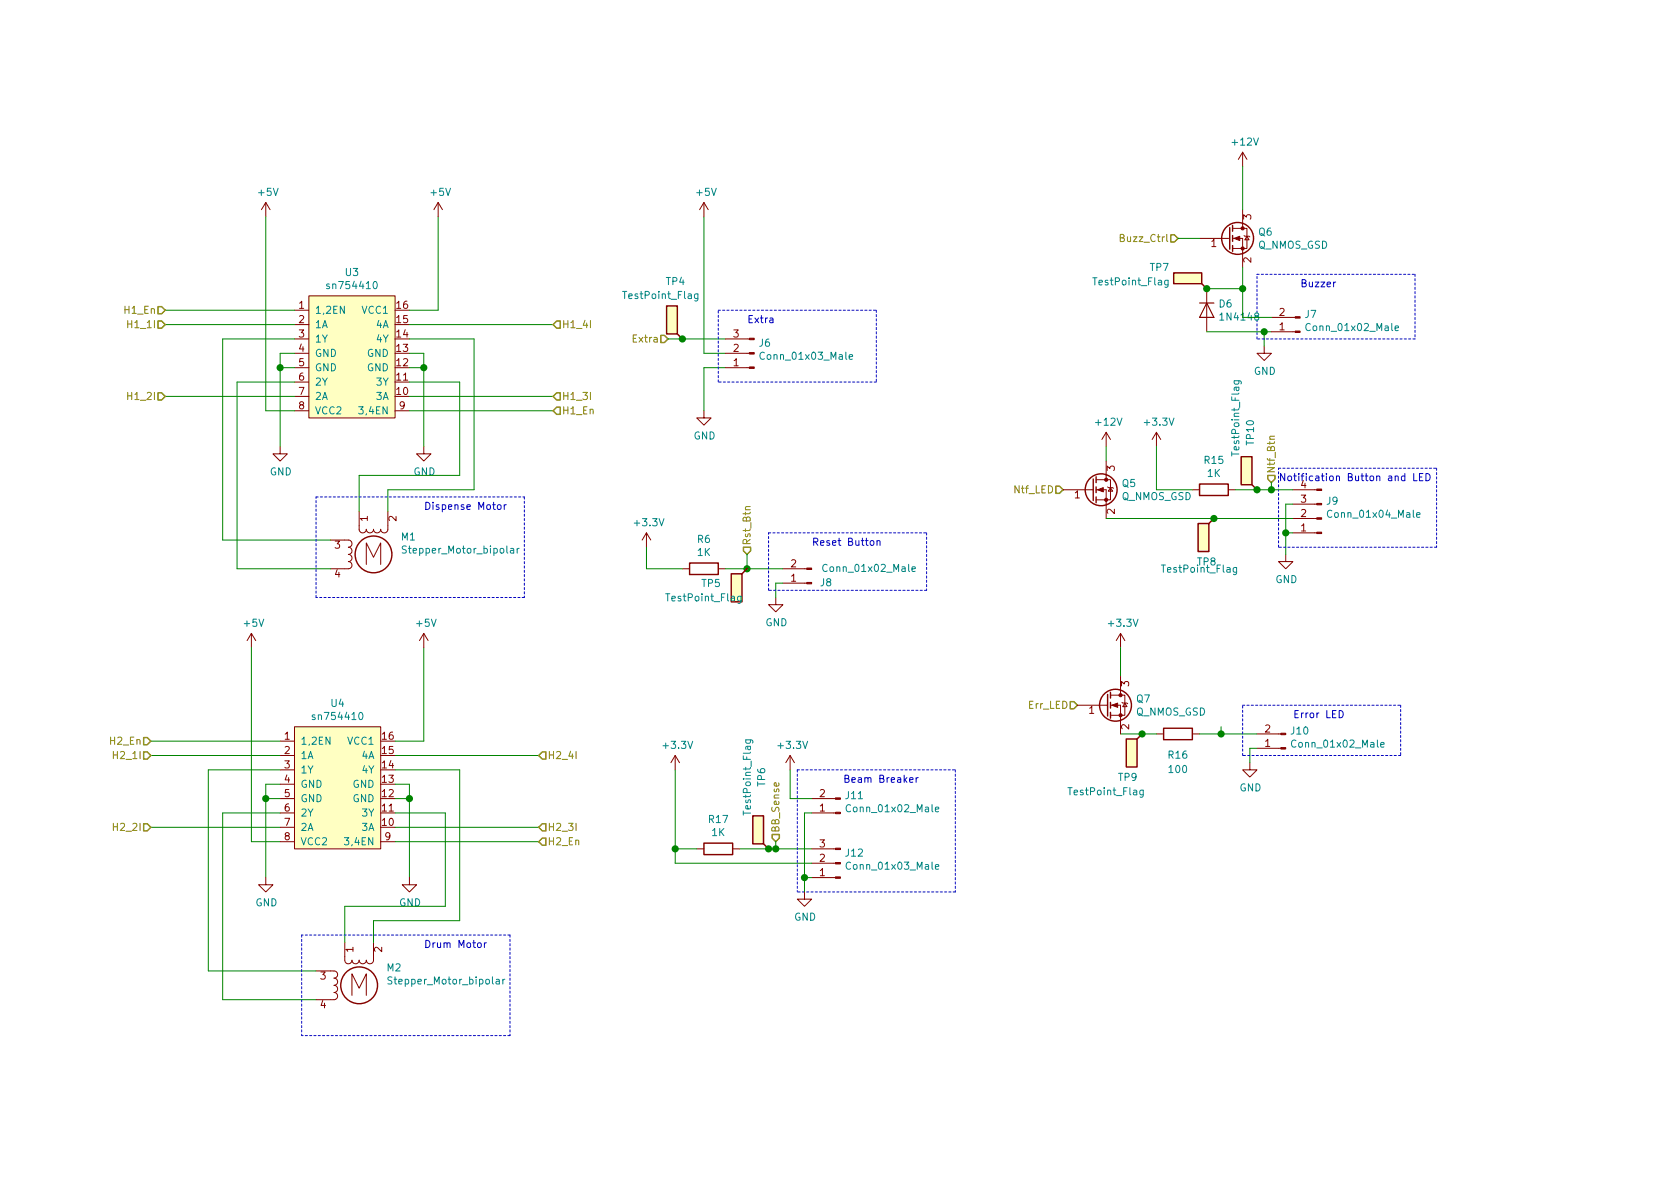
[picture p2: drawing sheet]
<svg xmlns="http://www.w3.org/2000/svg" width="297mm" height="210mm" viewBox="0 0 297 210" stroke-linecap="round" stroke-linejoin="round" font-family="sans-serif">
<g fill="none" stroke="#840000" stroke-width=".18">
<path d="M47 35.8l-.8 1.3M47 35.8v2.5M47 35.8l.8 1.3M77.5 35.8l-.8 1.3M77.5 35.8v2.5M77.5 35.8l.7 1.3M124.5 35.8l-.8 1.3M124.5 35.8v2.5M124.5 35.8l.7 1.3M219.7 26.9v2.6M219.7 37.1v3.3M219.7 26.9l-.8 1.3"/>
<path d="M219.7 26.9l.8 1.3M52.1 54.9h2.5M52.1 57.4h2.5M52.1 59.9h2.5M54.6 52.3h15.2v21.6h-15.2zM120.6 59.9h.1M128.3 59.9h4.2M212.1 42.2h5.1M213.4 51h.1M213.4 51v7.7M217.2 42.2h.2M217.9 42.2h1.8v5"/>
<path d="M217.9 40.4h1.8M219.7 40.4h.8v3.5h-2.6M220 41.7l.1 .1h.8l.1 .1M220.5 41.8l.4 .6h-.8zM224.8 56.1h4.2M224.8 58.7h4.2M49.5 79v1.3h1.3l-1.3 1.2-1.2-1.2h1.2M52.1 62.5h2.5M52.1 65h2.5M52.1 67.6h2.5M52.1 70.1h2.5M52.1 72.6h2.5"/>
<path d="M69.8 72.6h2.6M74.9 79v1.3h1.3l-1.3 1.2-1.2-1.2h1.2M124.5 72.6v1.3h1.2l-1.2 1.3-1.3-1.3h1.3M128.3 62.5h4.2M128.3 65h4.2M195.6 76.4v2.6M195.6 76.4l-.8 1.3M195.6 76.4l.7 1.3M204.5 76.4l-.8 1.3M204.5 76.4v2.6M204.5 76.4l.7 1.3M223.5 61.2v1.3h1.3l-1.3 1.2-1.3-1.2h1.3"/>
<path d="M58.4 95.5h3.2a.63 .63 0 0 1 .6 .6 .63 .63 0 0 1-.6 .7 .63 .63 0 0 1 .6 .6 .63 .63 0 0 1-.6 .6 .63 .63 0 0 1 .6 .7 .63 .63 0 0 1-.6 .6 .63 .63 0 0 1 .6 .6 .63 .63 0 0 1-.6 .7h-3.2M63.5 90.4v3.2a.63 .63 0 0 0 .6 .6 .63 .63 0 0 0 .7-.6 .63 .63 0 0 0 .6 .6 .63 .63 0 0 0 .6-.6 .63 .63 0 0 0 .7 .6 .63 .63 0 0 0 .6-.6 .63 .63 0 0 0 .6 .6 .63 .63 0 0 0 .7-.6v-3.2M64.8 99.8v-3.8l1.2 2.5 1.3-2.5v3.8M114.3 94.2l-.8 1.3M114.3 94.2v2.6M114.3 94.2l.8 1.3M188 86.6h5M193.1 86.6h.2M193.8 86.6h1.8v5.1M193.8 84.8h1.8M195.6 84.8h.7v3.6h-2.5M195.6 81.5v3.3"/>
<path d="M195.8 86.1l.2 .1h.7l.1 .2M196.3 86.2l.4 .7h-.7zM210.8 86.6h1.3M214.6 91.7h.1M217.2 86.6h1.2M222.2 86.6h.1M227.3 98v1.3h1.3l-1.3 1.3-1.2-1.3h1.2M228.6 86.6h4.2M228.6 89.1h4.2M228.6 91.7h4.2M228.6 94.2h4.2M44.4 112l-.7 1.3"/>
<path d="M44.4 112v2.5M44.4 112l.8 1.3M74.9 112l-.7 1.3M74.9 112v2.5M74.9 112l.8 1.3M120.6 100.6h1.3M127 100.6h1.3M132.1 100.6h.1M137.2 105.7v1.2h1.2l-1.2 1.3-1.3-1.3h1.3M138.4 100.6h4.2M138.4 103.1h4.2M198.1 112l-.7 1.3"/>
<path d="M198.1 112v2.5M198.1 119.6v3.3M198.1 112l.8 1.3M49.5 131.1h2.6M49.5 133.6h2.6M49.5 136.1h2.6M49.5 138.7h2.6M52.1 128.5h15.2v21.6h-15.2zM119.4 133.6l-.8 1.3M119.4 133.6v2.5M119.4 133.6l.7 1.3M139.7 133.6l-.8 1.3"/>
<path d="M139.7 133.6v2.5M139.7 133.6l.8 1.3M190.5 124.7h5.1M195.6 124.7h.2M196.3 124.7h1.8v5.1M196.3 122.9h1.8M198.1 122.9h.8v3.6h-2.6M198.4 124.2l.1 .1h.8l.1 .2M198.9 124.3l.4 .7h-.8zM201.9 129.8h.1M204.5 129.8h1.2M210.8 129.8h1.3"/>
<path d="M221 134.9v1.2h1.2l-1.2 1.3-1.3-1.3h1.3M222.2 129.8h4.3M222.2 132.3h4.3M47 155.2v1.3h1.3l-1.3 1.2-1.3-1.2h1.3M49.5 141.2h2.6M49.5 143.8h2.6M49.5 146.3h2.6M49.5 148.8h2.6M67.3 148.8h2.5M72.4 155.2v1.3h1.3l-1.3 1.2-1.3-1.2h1.3M123.2 150.1h1.3M129.5 150.1h1.3"/>
<path d="M135.9 150.1h.1M142.2 157.7v1.3h1.3l-1.3 1.3-1.2-1.3h1.2M143.5 150.1h4.2M143.5 141.2h4.2M143.5 143.8h4.2M143.5 152.6h4.2M143.5 155.2h4.2M55.9 171.7h3.2a.63 .63 0 0 1 .6 .6 .63 .63 0 0 1-.6 .7 .63 .63 0 0 1 .6 .6 .63 .63 0 0 1-.6 .6 .63 .63 0 0 1 .6 .7 .63 .63 0 0 1-.6 .6 .63 .63 0 0 1 .6 .6 .63 .63 0 0 1-.6 .7h-3.2M61 166.6v3.2a.63 .63 0 0 0 .6 .6 .63 .63 0 0 0 .6-.6 .63 .63 0 0 0 .7 .6 .63 .63 0 0 0 .6-.6 .63 .63 0 0 0 .6 .6 .63 .63 0 0 0 .7-.6 .63 .63 0 0 0 .6 .6 .63 .63 0 0 0 .6-.6v-3.2M62.2 176v-3.8l1.3 2.5 1.3-2.5v3.8"/>
</g>
<g fill="none" stroke="#840000" stroke-width=".25">
<path d="M217.9 39.9v1M117.9 54.1h1.9v4.9h-1.9zM119.8 59l.8 .9M207.5 48.3h5v1.9h-5zM212.5 50.2l.9 .8M217.4 40.3v3.8M217.9 41.7v1M217.9 43.4v1M121.9 99.6h5.1v2h-5.1zM193.3 84.7v3.8M193.8 84.3v1M193.8 86.1v1"/>
<path d="M193.8 87.9v1M211.8 92.6h1.9v4.9h-1.9zM212.1 85.6h5.1v2h-5.1zM214.6 91.7l-.9 .9M219.5 80.8h1.9v4.9h-1.9zM221.4 85.7l.8 .9M129.3 101.5h1.9v4.9h-1.9zM132.1 100.6l-.9 .9M195.8 122.8v3.8M196.3 122.4v1M196.3 124.2v1M196.3 126v1"/>
<path d="M199.1 130.7h1.9v4.9h-1.9zM201.9 129.8l-.9 .9M205.7 128.8h5.1v2h-5.1zM124.5 149.1h5v2h-5zM133.1 144.3h1.9v4.9h-1.9zM135 149.2l.9 .9"/>
<circle cx="218.8" cy="42.2" r="2.82"/>
<circle cx="66" cy="98" r="3.3"/>
<circle cx="194.7" cy="86.6" r="2.82"/>
<circle cx="197.2" cy="124.7" r="2.82"/>
<circle cx="63.5" cy="174.2" r="3.3"/>
</g>
<g fill="none" stroke="#008484" stroke-width=".18">
<path d="M66.1 49.9l.2-.1a.67 .67 0 0 1 .4 .6 .67 .67 0 0 1-.4 .6l-.3-.4zM123.4 52v1l-.3 .2h-.3M123.4 52h-.4l-.2 .2 .1 .6h.5M206.5 49.5v1.1l-.2 .2-.3-.1M206.5 49.6l-.3-.1-.3 .3 .1 .5h.5M246.7 58l.6-.1-.1-.2-.4-.1-.1 .2v.6h.5M150.1 63.1l.6-.1v-.2l-.4-.1-.2 .2 .1 .6h.5M218.2 67.3h1l.3 .3-.1 .3M218.3 67.3l-.1 .4 .2 .2 .6-.1v-.5M71.8 96.6l-.5-.1-.1 .2v.3l.5 .3 .1 .3-.2 .2h-.5M90.3 97h.5v.8M90.8 97.3h-.4l-.2 .2 .2 .3h.4"/>
<path d="M91.4 97v.8M91.8 97l-.4 .2M250.5 91.1l.6-.1-.1-.3-.4-.1-.1 .2v.6h.5M131 105.4v1l-.2 .3-.3-.1M131 105.5l-.3-.1-.3 .3 .1 .5h.5M161.2 100.6l.6-.1v-.2l-.4-.1-.2 .2 .1 .6h.5M218.6 100.3v1.1l-.2 .2-.3-.1M218.6 100.4l-.3-.1-.3 .3 .2 .5h.4M63.6 126.1l.1-.1a.67 .67 0 0 1 .5 .6 .67 .67 0 0 1-.5 .6l-.3-.4zM131.9 130.8h1l.2 .3-.1 .3M131.9 130.8v.4l.2 .2 .5-.1v-.5M202.1 139.7v1l-.2 .3-.3-.1"/>
<path d="M202.1 139.8l-.3-.1-.3 .2 .2 .6h.4M244.1 131.7l.6-.1v-.3h-.4l-.2 .2 .1 .6h.5M165.4 143.1l.6-.1-.1-.2-.3-.1-.2 .2 .1 .6h.4M165.4 153.3l.6-.1-.1-.3h-.3l-.2 .2 .1 .6h.4M69.3 172.8l-.5-.1-.2 .2v.3l.6 .3 .1 .3-.2 .2h-.5M87.8 173.2h.4l.1 .8M88.3 173.5h-.4l-.2 .2 .2 .3h.4M88.9 173.2v.8M89.3 173.2l-.4 .2"/>
</g>
<g fill="#ffffc2" stroke="#ffffc2" stroke-width=".18">
<path d="M54.6 52.3h15.2v21.6h-15.2z"/>
<path d="M52.1 128.5h15.2v21.6h-15.2z"/>
<path d="M207.5 48.3h5v1.9h-5z"/>
<path d="M129.3 101.5h1.9v4.9h-1.9z"/>
<path d="M219.5 80.8h1.9v4.9h-1.9z"/>
<path d="M211.8 92.6h1.9v4.9h-1.9z"/>
<path d="M199.1 130.7h1.9v4.9h-1.9z"/>
<path d="M133.1 144.3h1.9v4.9h-1.9z"/>
<path d="M117.9 54.1h1.9v4.9h-1.9z"/>
</g>
<g fill="none" stroke="#008400" stroke-width=".18">
<path d="M47 38.3v34.3h5.1M77.5 38.3v16.6h-5.1M124.5 38.3v24.2h3.8M219.7 29.5v7.6M29.2 54.9h22.9M29.2 57.4h22.9M52.1 59.9h-12.7v35.6h19M72.4 59.9h11.4v26.7h-15.2v3.8M72.4 57.4h25.4M118.1 59.9h10.2M208.3 42.2h3.8M213.4 58.7h11.4"/>
<path d="M213.4 51h6.3M219.7 47.2v8.9h5.1M223.5 58.7v2.5M29.2 70.1h22.9M49.5 65h2.6M52.1 62.5h-2.6v16.5M52.1 67.6h-10.2v33h16.5M72.4 62.5h2.5v16.5M72.4 65h2.5M72.4 72.6h25.4M72.4 67.6h8.9v16.5h-17.8v6.3M72.4 70.1h25.4"/>
<path d="M128.3 65h-3.8v7.6M195.6 79v2.5M204.5 79v7.6h6.3M114.3 96.8v3.8h6.3M132.1 98v2.6M195.6 91.7h33M218.4 86.6h10.2M224.8 85.3v1.3M227.3 94.2h1.3M228.6 89.1h-1.3v8.9M44.4 114.5v34.3h5.1M74.9 114.5v16.6h-5.1"/>
<path d="M128.3 100.6h10.1M138.4 103.1h-1.2v2.6M198.1 114.5v5.1M26.7 131.1h22.8M26.7 133.6h22.8M49.5 138.7h-2.5v16.5M49.5 136.1h-12.7v35.6h19.1M69.8 136.1h11.5v26.7h-15.3v3.8M69.8 138.7h2.6v16.5M69.8 133.6h25.4M119.4 136.1v16.5h24.1M139.7 136.1v5.1h3.8"/>
<path d="M198.1 129.8h6.4M212.1 129.8h10.1M215.9 128.5v1.3M222.2 132.3h-1.2v2.6M26.7 146.3h22.8M47 141.2h2.5M49.5 143.8h-10.1v33h16.5M69.8 143.8h8.9v16.5h-17.7v6.3M69.8 141.2h2.6M69.8 148.8h25.4M69.8 146.3h25.4M119.4 150.1h3.8"/>
<path d="M130.8 150.1h12.7M137.2 148.8v1.3M142.2 155.2h1.3M143.5 143.8h-1.3v13.9"/>
</g>
<g fill="#008400" stroke="#008400" stroke-width=".25">
<circle cx="49.5" cy="65" r=".51"/>
<circle cx="74.9" cy="65" r=".51"/>
<circle cx="132.1" cy="100.6" r=".51"/>
<circle cx="227.3" cy="94.2" r=".51"/>
<circle cx="215.9" cy="129.8" r=".51"/>
<circle cx="137.2" cy="150.1" r=".51"/>
<circle cx="223.5" cy="58.7" r=".51"/>
<circle cx="219.7" cy="51" r=".51"/>
<circle cx="142.2" cy="155.2" r=".51"/>
<circle cx="119.4" cy="150.1" r=".51"/>
<circle cx="47" cy="141.2" r=".51"/>
<circle cx="72.4" cy="141.2" r=".51"/>
<circle cx="213.4" cy="51" r=".51"/>
<circle cx="224.8" cy="86.6" r=".51"/>
<circle cx="222.3" cy="86.6" r=".51"/>
<circle cx="214.6" cy="91.7" r=".51"/>
<circle cx="135.9" cy="150.1" r=".51"/>
<circle cx="120.7" cy="59.9" r=".51"/>
<circle cx="201.9" cy="129.8" r=".51"/>
</g>
<g fill="none" stroke="#848400" stroke-width=".25">
<path d="M27.9 56.8h.7l.6 .6-.6 .6h-.7zM27.9 54.2h.7l.6 .7-.6 .6h-.7zM97.8 57.4l.6-.6h.7v1.2h-.7zM116.8 59.3h.7l.6 .6-.6 .7h-.7zM207 41.5h.6l.7 .7-.7 .6h-.6zM27.9 69.5h.7l.6 .6-.6 .6h-.7zM98.4 69.5h.7v1.2h-.7l-.6-.6zM98.4 72h.7v1.3h-.7l-.6-.7zM131.4 96.8h1.3v.6l-.6 .6-.7-.6zM186.7 86h.6l.7 .6-.7 .6h-.6zM224.2 84.1h1.2v.6l-.6 .6-.6-.6zM25.4 133h.6l.7 .6-.7 .6h-.6z"/>
<path d="M25.4 130.4h.6l.7 .7-.7 .6h-.6zM95.9 133h.6v1.2h-.6l-.7-.6zM189.2 124.1h.7l.6 .6-.6 .6h-.7zM25.4 145.7h.6l.7 .6-.7 .6h-.6zM95.9 145.7h.6v1.2h-.6l-.7-.6zM95.9 148.2h.6v1.3h-.6l-.7-.7zM136.5 147.6h1.3v.6l-.6 .6-.7-.6z"/>
</g>
<g fill="#840000" stroke="#840000" stroke-width=".18">
<path d="M142.6 100.5h.9v.2h-.9z"/>
<path d="M142.6 103h.9v.2h-.9z"/>
<path d="M232.8 86.5h.9v.2h-.9z"/>
<path d="M232.8 89h.9v.3h-.9z"/>
<path d="M232.8 91.6h.9v.2h-.9z"/>
<path d="M232.8 94.1h.9v.3h-.9z"/>
<path d="M226.5 129.7h.8v.2h-.8z"/>
<path d="M226.5 132.2h.8v.3h-.8z"/>
<path d="M147.7 141.1h.9v.2h-.9z"/>
<path d="M147.7 143.6h.9v.3h-.9z"/>
<path d="M132.5 59.8h.8v.3h-.8z"/>
<path d="M132.5 62.4h.8v.2h-.8z"/>
<path d="M132.5 64.9h.8v.2h-.8z"/>
<path d="M229 56h.9v.3h-.9z"/>
<path d="M229 58.5h.9v.3h-.9z"/>
<path d="M218.2 42.2l1-.4v.7z"/>
<path d="M194.1 86.6l1-.4v.8z"/>
<path d="M147.7 150h.9v.2h-.9z"/>
<path d="M147.7 152.5h.9v.3h-.9z"/>
<path d="M147.7 155.1h.9v.2h-.9z"/>
<path d="M196.6 124.7l1-.4v.8z"/>
<circle cx="219.7" cy="43.9" r=".28"/>
<circle cx="219.7" cy="40.4" r=".28"/>
<circle cx="195.6" cy="88.4" r=".28"/>
<circle cx="195.6" cy="84.8" r=".28"/>
<circle cx="198.1" cy="126.5" r=".28"/>
<circle cx="198.1" cy="122.9" r=".28"/>
</g>
<g fill="none" stroke="#0000c2" stroke-width=".18">
<path d="M236.2 49.9l-.4 .2M88 89.4l.2-.2 .3 .2 .1 .5-.1 .1-.3 .1-.2-.1zM89.2 89.2v.9M89.5 89.2l-.2 .1-.1 .2M154 95.7l.3-.1 .2 .1-.1 .7h-.3l-.3-.2zM155.1 95.7l.1-.1 .3 .1 .1 .7M155.1 95.6v.8M248.4 84.2h-.4l-.2 .2 .1 .6h.5M248.4 83.7v1.3M250 83.7v1.3h.5M251 84.3h.4M251.6 83.7h-.6v1.3h.6"/>
<path d="M252.1 83.7a.64 .64 0 0 1 .8 .7 .64 .64 0 0 1-.8 .6zM149.4 137.7l.6-.1v-.4l-.6-.1v1.2h.5l.2-.2v-.2l-.3-.2M236.8 125.6a.64 .64 0 0 1 .7 .7 .64 .64 0 0 1-.7 .6zM84.6 166.8l.3-.1 .2 .2v.4l-.2 .3-.3-.1-.2-.2zM85.6 166.7v.9M86 166.7l-.2 .1-.2 .1"/>
</g>
<path d="M198.1 42.1l.5-.1 .2-.2-.1-.2-.6-.2v1.3h.5l.2-.1v-.3l-.3-.2M225.3 77.1l-.7 .1-.1 .3 .1 .2M132.6 89.6l-.7 .1-.1 .3 .1 .1M137.7 138.4v.4l-.2 .2-.6-.1v-.5h.3l.1 .6" fill="none" stroke="#848400" stroke-width=".18"/>
<g fill="none" stroke="#0000c2" stroke-width=".18" stroke-dasharray=".4 .4">
<path d="M127 54.9h27.9M154.9 54.9v12.7M222.2 59.9v-11.4M222.2 48.5h28M250.2 48.5v11.4M250.2 59.9h-28M127 67.6v-12.7M154.9 67.6h-27.9M55.9 87.9h36.8M92.7 87.9v17.8M135.9 94.2h27.9M163.8 94.2v10.2"/>
<path d="M226.1 82.8h27.9M226.1 96.8v-14M254 82.8v14M254 96.8h-27.9M55.9 105.7v-17.8M92.7 105.7h-36.8M135.9 104.4v-10.2M163.8 104.4h-27.9M141 136.1h27.9M141 136.1v21.6M168.9 136.1v21.6M219.7 124.7h27.9"/>
<path d="M219.7 133.6v-8.9M247.6 124.7v8.9M247.6 133.6h-27.9M168.9 157.7h-27.9M53.3 165.3v17.8M90.2 165.3v17.8M90.2 165.3h-36.9M90.2 183.1h-36.9"/>
</g>
<path d="M212.1 53.6h2.5M213.4 53.6l1.2 2.5h-2.5z" fill="none" stroke="#840000" stroke-width=".2"/>
<g font-size="1.8" fill="#008484">
<text x="218" y="25.7">+12V</text>
<text x="45.8" y="34.6">+5V</text>
<text x="76.3" y="34.6">+5V</text>
<text x="123.2" y="34.6">+5V</text>
<text x="222.6" y="41.7">Q6</text>
<text x="203.4" y="47.9">TP7</text>
<text x="222.4" y="44">Q_NMOS_GSD</text>
<text x="58.2" y="51.1">sn754410</text>
<text x="61.1" y="48.8">U3</text>
<text x="110.5" y="52.9">TestPoint_Flag</text>
<text x="117.8" y="50.4">TP4</text>
<text x="193.6" y="50.5">TestPoint_Flag</text>
<text x="55.6" y="55.5">1,2EN</text>
<text x="55.6" y="58">1A</text>
<text x="64.1" y="55.5">VCC1</text>
<text x="66.6" y="58">4A</text>
<text x="215.6" y="54.4">D6</text>
<text x="216" y="56.7">1N4148</text>
<text x="230.8" y="56.2">J7</text>
<text x="231.4" y="58.5">Conn_01x02_Male</text>
<text x="55.6" y="60.6">1Y</text>
<text x="55.6" y="63.1">GND</text>
<text x="55.6" y="65.7">GND</text>
<text x="64.9" y="65.7">GND</text>
<text x="64.9" y="63.1">GND</text>
<text x="66.7" y="60.6">4Y</text>
<text x="134.3" y="61.3">J6</text>
<text x="134.9" y="63.6">Conn_01x03_Male</text>
<text x="55.6" y="68.2">2Y</text>
<text x="55.6" y="70.7">2A</text>
<text x="66.6" y="70.7">3A</text>
<text x="66.7" y="68.2">3Y</text>
<text x="221.7" y="66.3">GND</text>
<text x="55.6" y="73.3">VCC2</text>
<text x="63.9" y="73.3">3,4EN</text>
<text x="122.6" y="77.7">GND</text>
<text x="193.9" y="75.3">+12V</text>
<text x="202.5" y="75.3">+3.3V</text>
<text x="213" y="82">R15</text>
<text x="219.1" y="80.2" transform="rotate(-90 219.1 80.2)">TestPoint_Flag</text>
<text x="221.7" y="78.6" transform="rotate(-90 221.7 78.6)">TP10</text>
<text x="47.7" y="84.1">GND</text>
<text x="73.1" y="84.1">GND</text>
<text x="198.3" y="88.4">Q_NMOS_GSD</text>
<text x="198.5" y="86.1">Q5</text>
<text x="213.5" y="84.3">1K</text>
<text x="234.6" y="89.2">J9</text>
<text x="71" y="95.6">M1</text>
<text x="112.3" y="93.1">+3.3V</text>
<text x="235.2" y="91.6">Conn_01x04_Male</text>
<text x="71.7" y="97.9">Stepper_Motor_bipolar</text>
<text x="123.3" y="96">R6</text>
<text x="123.3" y="98.3">1K</text>
<text x="146" y="101.1">Conn_01x02_Male</text>
<text x="205.8" y="101.3">TestPoint_Flag</text>
<text x="211.7" y="100">TP8</text>
<text x="118.1" y="106.3">TestPoint_Flag</text>
<text x="124.1" y="103.8">TP5</text>
<text x="145.1" y="103.7">J8</text>
<text x="225.5" y="103.1">GND</text>
<text x="43.2" y="110.8">+5V</text>
<text x="73.7" y="110.8">+5V</text>
<text x="135.3" y="110.7">GND</text>
<text x="196.2" y="110.8">+3.3V</text>
<text x="58.6" y="125">U4</text>
<text x="201" y="124.2">Q7</text>
<text x="53.1" y="131.7">1,2EN</text>
<text x="55.7" y="127.3">sn754410</text>
<text x="61.6" y="131.7">VCC1</text>
<text x="200.8" y="126.5">Q_NMOS_GSD</text>
<text x="228.3" y="129.9">J10</text>
<text x="53.1" y="134.2">1A</text>
<text x="53.1" y="136.8">1Y</text>
<text x="64" y="134.2">4A</text>
<text x="64.1" y="136.8">4Y</text>
<text x="117.4" y="132.4">+3.3V</text>
<text x="137.7" y="132.4">+3.3V</text>
<text x="206.6" y="134.2">R16</text>
<text x="206.8" y="136.7">100</text>
<text x="228.9" y="132.2">Conn_01x02_Male</text>
<text x="53.1" y="139.3">GND</text>
<text x="53.1" y="141.9">GND</text>
<text x="62.4" y="141.9">GND</text>
<text x="62.4" y="139.3">GND</text>
<text x="132.8" y="143.7" transform="rotate(-90 132.8 143.7)">TestPoint_Flag</text>
<text x="135.3" y="139" transform="rotate(-90 135.3 139)">TP6</text>
<text x="149.6" y="141.3">J11</text>
<text x="150.1" y="143.6">Conn_01x02_Male</text>
<text x="189.3" y="140.6">TestPoint_Flag</text>
<text x="197.8" y="138.1">TP9</text>
<text x="219.2" y="139.9">GND</text>
<text x="53.1" y="144.4">2Y</text>
<text x="53.1" y="146.9">2A</text>
<text x="53.1" y="149.5">VCC2</text>
<text x="61.4" y="149.5">3,4EN</text>
<text x="64" y="146.9">3A</text>
<text x="64.1" y="144.4">3Y</text>
<text x="125.4" y="145.5">R17</text>
<text x="125.9" y="147.8">1K</text>
<text x="149.6" y="151.5">J12</text>
<text x="150.1" y="153.8">Conn_01x03_Male</text>
<text x="45.2" y="160.3">GND</text>
<text x="70.6" y="160.3">GND</text>
<text x="140.4" y="162.8">GND</text>
<text x="68.5" y="171.8">M2</text>
<text x="69.2" y="174.1">Stepper_Motor_bipolar</text>
</g>
<g font-size="1.8" fill="#840000">
<text x="221.2" y="38.8" transform="rotate(-90 221.2 38.8)">3</text>
<text x="214.1" y="43.7">1</text>
<text x="221.2" y="46.5" transform="rotate(-90 221.2 46.5)">2</text>
<text x="52.9" y="54.6">1</text>
<text x="52.9" y="57.1">2</text>
<text x="52.9" y="59.7">3</text>
<text x="70.2" y="59.7">14</text>
<text x="70.2" y="57.1">15</text>
<text x="70.2" y="54.6">16</text>
<text x="129.7" y="59.7">3</text>
<text x="226.2" y="58.4">1</text>
<text x="226.2" y="55.9">2</text>
<text x="52.9" y="62.2">4</text>
<text x="52.9" y="64.8">5</text>
<text x="70.2" y="64.8">12</text>
<text x="70.2" y="62.2">13</text>
<text x="129.7" y="64.8">1</text>
<text x="129.7" y="62.2">2</text>
<text x="52.9" y="67.3">6</text>
<text x="52.9" y="69.8">7</text>
<text x="70.2" y="69.8">10</text>
<text x="70.2" y="67.3">11</text>
<text x="52.9" y="72.4">8</text>
<text x="70.6" y="72.4">9</text>
<text x="197.1" y="83.3" transform="rotate(-90 197.1 83.3)">3</text>
<text x="190" y="88.1">1</text>
<text x="230" y="88.9">3</text>
<text x="230" y="86.4">4</text>
<text x="65" y="92.2" transform="rotate(-90 65 92.2)">1</text>
<text x="70.1" y="92.2" transform="rotate(-90 70.1 92.2)">2</text>
<text x="197.1" y="90.9" transform="rotate(-90 197.1 90.9)">2</text>
<text x="230" y="94">1</text>
<text x="230" y="91.4">2</text>
<text x="59.2" y="97">3</text>
<text x="139.9" y="100.3">2</text>
<text x="59.2" y="102.1">4</text>
<text x="139.9" y="102.9">1</text>
<text x="199.6" y="121.4" transform="rotate(-90 199.6 121.4)">3</text>
<text x="50.3" y="130.8">1</text>
<text x="67.6" y="130.8">16</text>
<text x="192.6" y="126.2">1</text>
<text x="199.6" y="129" transform="rotate(-90 199.6 129)">2</text>
<text x="223.7" y="129.5">2</text>
<text x="50.3" y="133.3">2</text>
<text x="50.3" y="135.9">3</text>
<text x="67.6" y="135.9">14</text>
<text x="67.6" y="133.3">15</text>
<text x="223.7" y="132.1">1</text>
<text x="50.3" y="138.4">4</text>
<text x="50.3" y="141">5</text>
<text x="50.3" y="143.5">6</text>
<text x="67.6" y="143.5">11</text>
<text x="67.6" y="141">12</text>
<text x="67.6" y="138.4">13</text>
<text x="144.9" y="143.5">1</text>
<text x="144.9" y="141">2</text>
<text x="50.3" y="146">7</text>
<text x="50.3" y="148.6">8</text>
<text x="67.6" y="146">10</text>
<text x="68.1" y="148.6">9</text>
<text x="144.9" y="149.9">3</text>
<text x="144.9" y="154.9">1</text>
<text x="144.9" y="152.4">2</text>
<text x="56.7" y="173.2">3</text>
<text x="62.5" y="168.4" transform="rotate(-90 62.5 168.4)">1</text>
<text x="67.6" y="168.4" transform="rotate(-90 67.6 168.4)">2</text>
<text x="56.7" y="178.3">4</text>
</g>
<g font-size="1.8" fill="#848400">
<text x="198.6" y="42.8">Buzz_Ctrl</text>
<text x="22.2" y="55.5">H1_En</text>
<text x="23" y="58">H1_1I</text>
<text x="99.3" y="58">H1_4I</text>
<text x="112.2" y="60.6">Extra</text>
<text x="23" y="70.7">H1_2I</text>
<text x="99.3" y="70.7">H1_3I</text>
<text x="99.3" y="73.3">H1_En</text>
<text x="225.4" y="83.8" transform="rotate(-90 225.4 83.8)">Ntf_Btn</text>
<text x="179.5" y="87.2">Ntf_LED</text>
<text x="132.7" y="96.5" transform="rotate(-90 132.7 96.5)">Rst_Btn</text>
<text x="181.9" y="125.3">Err_LED</text>
<text x="19.6" y="131.7">H2_En</text>
<text x="20.4" y="134.2">H2_1I</text>
<text x="96.8" y="134.2">H2_4I</text>
<text x="20.4" y="146.9">H2_2I</text>
<text x="96.8" y="146.9">H2_3I</text>
<text x="96.8" y="149.5">H2_En</text>
<text x="137.8" y="147.3" transform="rotate(-90 137.8 147.3)">BB_Sense</text>
</g>
<g font-size="1.8" fill="#0000c2">
<text x="229.9" y="50.8">Buzzer</text>
<text x="132.1" y="57.1">Extra</text>
<text x="226.1" y="85.1">Notification Button and LED</text>
<text x="74.9" y="90.2">Dispense Motor</text>
<text x="143.5" y="96.5">Reset Button</text>
<text x="228.6" y="127">Error LED</text>
<text x="150.7" y="138.4">Beam Breaker</text>
<text x="74.9" y="167.6">Drum Motor</text>
</g>
</svg>
